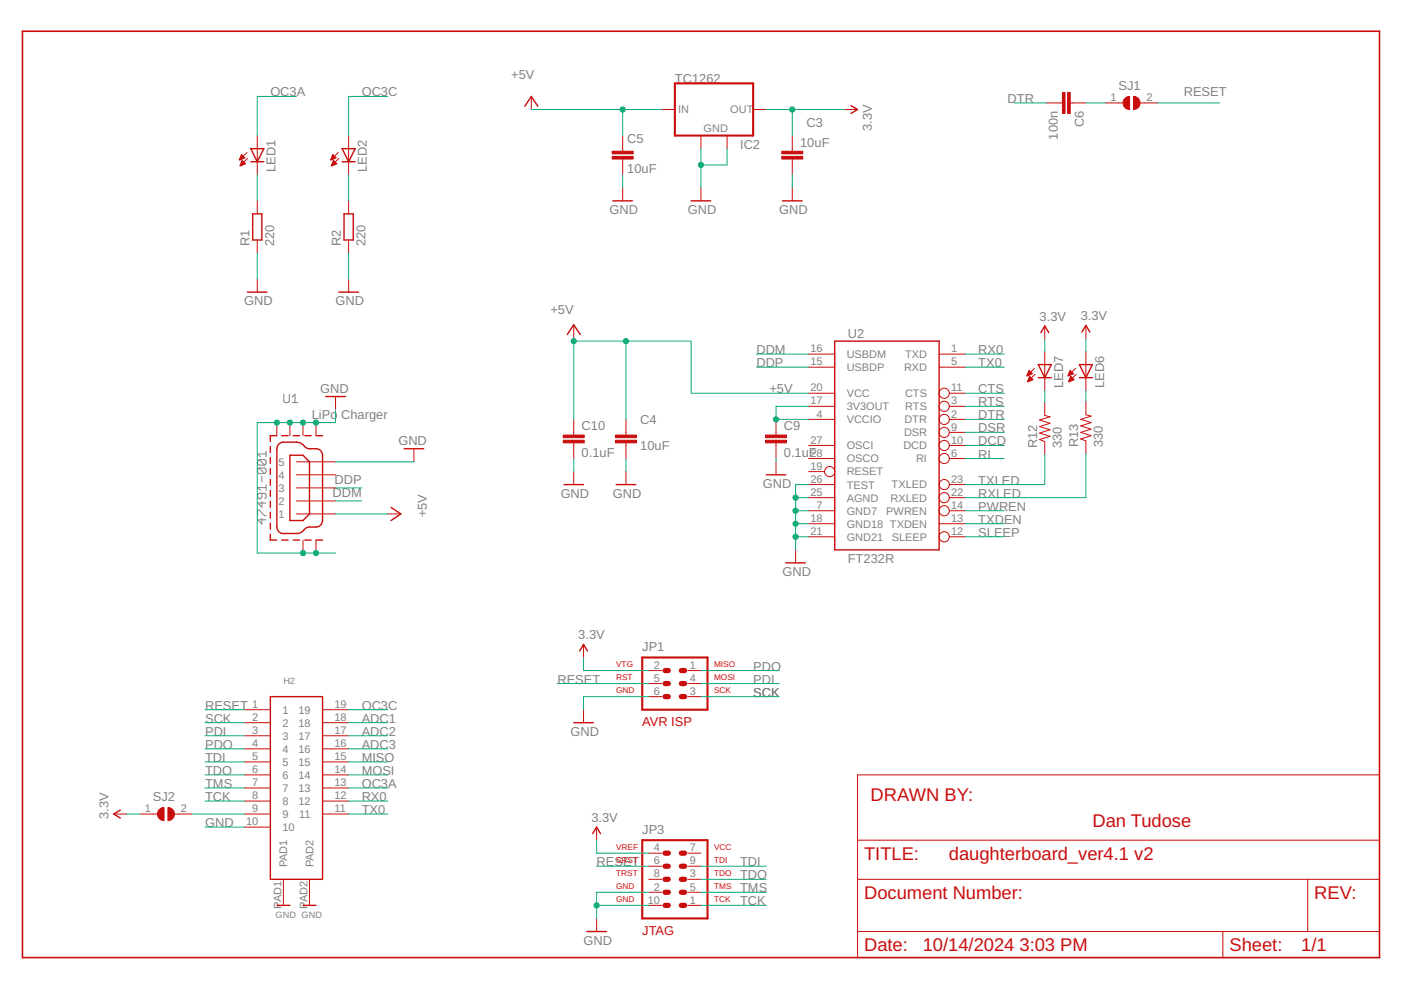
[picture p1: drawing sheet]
<svg xmlns="http://www.w3.org/2000/svg" width="297mm" height="210mm" viewBox="0 0 297 210" stroke-linecap="round" stroke-linejoin="round" font-family="sans-serif">
<g fill="none" stroke="#808080" stroke-width=".21">
<path d="M54.9 97.5l-.3 .2v.6l.3 .3h1.2M54.9 99.2l-.3 .3v.6l.3 .3h1.2M54.9 97.5h1.2l.3 .2v.6l-.3 .3M54.9 99.2h1.2l.3 .3v.6l-.3 .3M54.9 99.2l1.2 1.2M54.9 97.5l1.2 1.1M56.4 95.7v1.1M56.4 96.2h-1.8l.6 .6M60.2 83.6v1.5l.3 .3h.5l.3-.3v-1.5M62 85.4h1.1M62 84.2l.5-.6v1.8M54.6 109.3v-1.2h.3l1.2 1.2h.3"/>
<path d="M55.5 109.9v1.2l-.9-.9h1.8M55.5 101v1.2M55.5 104.6v.9l-.3 .2h-.3l-.3-.2v-.6l.3-.3h1.2l.3 .3v.6l-.3 .2M55.5 106.4v1.1l-.9-.8h1.8M56.4 102.8v1.2M56.4 103.4h-1.8l.6 .6"/>
</g>
<path d="M143.1 17.7h16.6v11h-16.6zM136.2 139.4h13.8v11.1h-13.8zM136.2 178.1h13.8v16.6h-13.8z" fill="none" stroke="#c90d0c" stroke-width=".44"/>
<g fill="none" stroke="#c90d0c" stroke-width="1.1">
<path d="M141 142.2h.7M141 144.9h.7M141 147.7h.7M144.5 142.2h.7M144.5 144.9h.7M144.5 147.7h.7M141 180.9h.7M141 183.7h.7M141 186.4h.7M141 189.2h.7M141 192h.7M144.5 180.9h.7"/>
<path d="M144.5 183.7h.7M144.5 186.4h.7M144.5 189.2h.7M144.5 192h.7"/>
</g>
<g fill="none" stroke="#c90d0c" stroke-width=".21">
<path d="M52.3 32.3l-1.5 1.6M52.5 33.6l-1.6 1.5M54.5 28.7v8.3M71.7 32.3l-1.5 1.6M71.8 33.6l-1.5 1.5M73.9 28.7v8.3M112.6 20.4v2.8M132 28.7v3.4M132 33.7v3.3M132 39.8v2.8M140.3 23.2h2.8M148.6 28.7v2.8"/>
<path d="M148.6 39.8v2.8M154.2 28.7v2.8M159.7 23.2h2.8M168 28.7v3.4M168 33.7v3.3M168 39.8v2.8M179 23.2h2.8M221.9 21.8h3.4M226.9 21.8h3.3M234.4 21.8h3.7M241.7 21.8h3.7M54.5 42.6v2.7"/>
<path d="M54.5 50.9v2.7M54.5 59.2v2.7M73.9 42.6v2.7M73.9 50.9v2.7M73.9 59.2v2.7M121.6 68.9v2.7M171.4 75.1h5.6M171.4 77.9h5.6M199.1 75.1h5.5M199.1 77.9h5.5M219.3 78.1l-1.5 1.6M219.4 79.4l-1.5 1.5"/>
<path d="M221.5 69.1v2.8M221.5 74.5v8.3M228 78.1l-1.5 1.6M228.2 79.4l-1.6 1.5M230.2 69v2.8M230.2 74.5v8.3M58.7 89.6v2.8M61.5 89.6v2.8M62.8 97.9h8.3M64.2 89.6v2.8M67 89.6v2.8M71.1 84.1v2.7"/>
<path d="M87.8 95.1v2.8M121.6 88.9v3.3M121.6 93.9v3.3M121.6 100v2.7M132.7 88.9v3.3M132.7 93.9v3.3M132.7 100v2.7M164.5 88.9v3.3M164.5 93.9v3.3M164.5 97.9v2.8M171.4 100h3.4M171.4 94.4h5.6"/>
<path d="M171.4 97.2h5.6M171.4 86.1h5.6M171.4 88.9h5.6M171.4 83.4h5.6M201.3 94.4h3.3M201.3 97.2h3.3M201.3 91.7h3.3M201.3 86.1h3.3M201.3 88.9h3.3M201.3 83.4h3.3M221.5 85.3v2.8l1.1 .3-2.2 .6 2.2 .7-2.2 .7 2.2 .7-2.2 .7 2.2 .7-2.2 .7 1.1 .4v2.8M230.2 85.2v2.7l1.1 .3-2.2 .7 2.2 .7-2.2 .7 2.2 .7-2.2 .7 2.2 .7-2.2 .7 1.1 .4v2.7"/>
<path d="M62.8 109h8.3M62.8 106.2h8.3M62.8 103.4h8.3M62.8 100.7h8.3M64.2 114.5v2.8M67 114.5v2.8M82.2 109h2.8M168.7 116.6v2.7M171.4 108.3h5.6M171.4 111h5.6M171.4 113.8h5.6M171.4 105.5h5.6"/>
<path d="M171.4 102.7h5.6M199.1 111h5.5M201.3 108.3h3.3M201.3 113.8h3.3M201.3 105.5h3.3M201.3 102.7h3.3M123.7 136.6v2.8M51.8 150.5h5.5M51.8 153.2h5.5M51.8 156h5.5M51.8 158.8h5.5M68.4 150.5h5.5"/>
<path d="M68.4 153.2h5.5M68.4 156h5.5M68.4 158.8h5.5M123.7 150.5v2.7M137.5 147.7h2.8M137.5 142.2h2.8M137.5 144.9h2.8M145.9 147.7h2.7M145.9 142.2h2.7M145.9 144.9h2.7M24.1 172.6h2.8M29.7 172.6h3.7"/>
<path d="M37 172.6h3.7M51.8 161.5h5.5M51.8 164.3h5.5M51.8 167.1h5.5M51.8 169.8h5.5M51.8 172.6h5.5M51.8 175.4h5.5M68.4 161.5h5.5M68.4 164.3h5.5M68.4 167.1h5.5M68.4 169.8h5.5M68.4 172.6h5.5"/>
<path d="M126.5 175.4v2.7M181.8 164.3h110.7v38.7h-110.7zM181.8 178.1h110.7M60.1 186.4v5.6M65.6 186.4v5.6M126.5 194.7v2.8M137.5 192h2.8M137.5 189.2h2.8M137.5 186.4h2.8M137.5 180.9h2.8M137.5 183.7h2.8M145.9 192h2.7"/>
<path d="M145.9 189.2h2.7M145.9 186.4h2.7M145.9 180.9h2.7M145.9 183.7h2.7M181.8 186.4h110.7M181.8 197.5h110.7M259.3 197.5v5.5M277.3 186.4v11.1"/>
<circle cx="175.9" cy="100" r="1.08"/>
<circle cx="200.2" cy="86.1" r="1.08"/>
<circle cx="200.2" cy="83.4" r="1.08"/>
<circle cx="200.2" cy="94.4" r="1.08"/>
<circle cx="200.2" cy="97.2" r="1.08"/>
<circle cx="200.2" cy="88.9" r="1.08"/>
<circle cx="200.2" cy="91.7" r="1.08"/>
<circle cx="200.2" cy="108.3" r="1.08"/>
<circle cx="200.2" cy="113.8" r="1.08"/>
<circle cx="200.2" cy="102.7" r="1.08"/>
<circle cx="200.2" cy="105.5" r="1.08"/>
</g>
<g fill="none" stroke="#c90d0c" stroke-width=".3">
<path d="M53.2 31.5h2.7l-1.4 2.8zM53.2 34.3h2.7M72.5 34.3h2.8M72.5 31.5h2.8l-1.4 2.8zM111.3 22.5l1.3-2.1 1.4 2.1M180.4 22.4l1.4 .8-1.4 .8M53.6 45.3h1.9v5.6h-1.9zM72.9 45.3h2v5.6h-2zM129.9 42.6h4.2M146.5 42.6h4.2M165.9 42.6h4.2M52.5 61.9h4.1"/>
<path d="M71.8 61.9h4.2M120.3 70.9l1.3-2 1.4 2M177 72.3h22.1v44.3h-22.1zM220.1 77.3h2.8l-1.4 2.8zM220.7 70.5l.8-1.4 .9 1.4M228.9 77.3h2.7l-1.4 2.8zM229.4 70.4l.8-1.4 .9 1.4M57.3 94.7v1.2M57.3 97v1.3M57.3 99.3v1.3M58.7 92.4h-1.4v1.2M59 94.3l.8-.5 3-.1 1.1 .4 .8 .7a2.78 2.78 0 0 0 2.3 .3l.6 .2 .5 .4 .3 .8v13.9l-.2 .6-.3 .4a2.86 2.86 0 0 1-2.3 .3l-.9 .4-.4 .5-.7 .4-.8 .1h-3l-.6-.3-.5-.7v-17z"/>
<path d="M59.8 92.4h1.3M61.5 96.5h2.7l1.4 1.4v11.1l-1.4 1.4h-2.7zM62.2 92.4h1.3M64.6 92.4h1.4M67 92.4h1.4M69.1 84.1h4.1M85.7 95.1h4.1M220.1 80.1h2.8M228.9 80.1h2.7M57.3 101.7v1.2M57.3 104v1.2M57.3 106.3v1.2"/>
<path d="M57.3 108.6v1.3M57.3 111v1.2M57.3 113.3v1.2h1.4M59.8 114.5h1.3M62.2 114.5h1.3M64.6 114.5h1.4M67 114.5h1.4M82.9 107.6l2.1 1.4-2.1 1.4M119.6 102.7h4.1M130.6 102.7h4.2M162.5 100.7h4.1M166.6 119.3h4.2"/>
<path d="M122.9 138l.8-1.4 .8 1.4M57.3 147.7h11.1v38.7h-11.1zM121.6 153.2h4.2M25.5 171.8l-1.4 .8 1.4 .8M125.6 176.7l.9-1.3 .8 1.3M58.7 192h2.8M64.2 192h2.8M124.4 197.5h4.2"/>
</g>
<g fill="#c90d0c" stroke="#c90d0c" stroke-width=".21">
<path d="M51.2 32.8l.7 .7-1.1 .5z" fill-rule="evenodd"/>
<path d="M51.3 34l.8 .7-1.2 .5z" fill-rule="evenodd"/>
<path d="M70.6 32.8l.7 .7-1.1 .5z" fill-rule="evenodd"/>
<path d="M70.7 34l.7 .7-1.1 .5z" fill-rule="evenodd"/>
<path d="M226.9 78.5l.7 .8-1.1 .4z" fill-rule="evenodd"/>
<path d="M227 79.8l.7 .7-1.1 .5z" fill-rule="evenodd"/>
<path d="M218.2 78.5l.7 .8-1.1 .4z" fill-rule="evenodd"/>
<path d="M218.3 79.8l.7 .7-1.1 .5z" fill-rule="evenodd"/>
<path d="M240.3 20.4a1.39 1.39 0 0 1 1.4 1.4 1.39 1.39 0 0 1-1.4 1.4z" fill-rule="evenodd"/>
<path d="M238.5 20.8l.5-.3 .5-.1v2.8a1.39 1.39 0 0 1-1.3-.8 1.39 1.39 0 0 1 .3-1.6z" fill-rule="evenodd"/>
<path d="M35.6 171.2a1.39 1.39 0 0 1 1.4 1.4 1.39 1.39 0 0 1-1.4 1.4z" fill-rule="evenodd"/>
<path d="M33.8 171.6l.5-.3 .5-.1v2.8a1.39 1.39 0 0 1-1.3-.9 1.39 1.39 0 0 1 .3-1.5z" fill-rule="evenodd"/>
</g>
<g fill="#c90d0c" stroke="#c90d0c" stroke-width=".21">
<path d="M225.3 19.6h.5v4.4h-.5z"/>
<path d="M226.4 19.6h.5v4.4h-.5z"/>
<path d="M119.4 93.3h4.5v.6h-4.5z"/>
<path d="M119.4 92.2h4.5v.6h-4.5z"/>
<path d="M162.3 93.3h4.5v.6h-4.5z"/>
<path d="M162.3 92.2h4.5v.6h-4.5z"/>
<path d="M130.5 93.3h4.4v.6h-4.4z"/>
<path d="M130.5 92.2h4.4v.6h-4.4z"/>
<path d="M165.8 33.2h4.4v.5h-4.4z"/>
<path d="M165.8 32.1h4.4v.5h-4.4z"/>
<path d="M129.8 33.2h4.4v.5h-4.4z"/>
<path d="M129.8 32.1h4.4v.5h-4.4z"/>
</g>
<path d="M4.8 6.6h287.7v196.4h-287.7z" fill="none" stroke="#c90d0c" stroke-width=".34"/>
<g fill="none" stroke="#0dab76" stroke-width=".21">
<path d="M54.5 37v5.6M62.8 20.4h-8.3v8.3M73.9 37v5.6M82.2 20.4h-8.3v8.3M112.6 23.2h27.7M132 23.2v5.5M132 37v2.8M148.6 31.5v8.3M154.2 31.5v3.5h-5.6M162.5 23.2h16.5M168 23.2v5.5M168 37v2.8"/>
<path d="M215 21.8h6.9M230.2 21.8h4.2M245.4 21.8h13.2M54.5 53.6v5.6M73.9 53.6v5.6M121.6 71.6v17.3M121.6 72.3h24.9v11.1h24.9M132.7 72.3v16.6M160.4 75.1h11M160.4 77.9h11M204.6 75.1h8.3M204.6 77.9h8.3"/>
<path d="M221.5 71.9v2.6M230.2 71.8v2.7M71.1 86.8v2.8h-16.6v27.7h16.6M71.1 97.9h16.7M121.6 97.2v2.8M132.7 97.2v2.8M164.5 97.2v.7M171.4 86.1h-6.9v2.8h6.9M204.6 83.4h8.3M204.6 86.1h8.3M204.6 88.9h8.3M204.6 91.7h8.3"/>
<path d="M204.6 94.4h8.3M204.6 97.2h8.3M221.5 82.8v2.5M221.5 96.4v6.3h-16.9M230.2 82.8v2.4M230.2 96.2v9.3h-25.6M71.1 109h11.1M71.1 106.2h5.6M71.1 103.4h5.6M168.7 105.5h2.7M168.7 108.3h2.7M168.7 111h2.7"/>
<path d="M168.7 113.8h2.7M171.4 102.7h-2.7v13.9M204.6 108.3h8.3M204.6 111h8.3M204.6 113.8h8.3M123.7 139.4v2.8h13.8M43.5 158.8h8.3M43.5 156h8.3M43.5 153.2h8.3M43.5 150.5h8.3M73.9 158.8h8.3M73.9 156h8.3"/>
<path d="M73.9 153.2h8.3M73.9 150.5h8.3M118.2 144.9h19.3M137.5 147.7h-13.8v2.8M148.6 142.2h16.6M148.6 144.9h16.6M148.6 147.7h16.6M26.9 172.6h2.8M40.7 172.6h11.1M43.5 175.4h8.3M43.5 161.5h8.3M43.5 164.3h8.3"/>
<path d="M43.5 167.1h8.3M43.5 169.8h8.3M73.9 172.6h8.3M73.9 161.5h8.3M73.9 164.3h8.3M73.9 167.1h8.3M73.9 169.8h8.3M126.5 178.1v2.8h11M126.5 183.7h11M126.5 192h11M137.5 189.2h-11v5.5M148.6 183.7h13.9"/>
<path d="M148.6 192h13.9M148.6 189.2h13.9M148.6 186.4h13.9"/>
</g>
<g fill="#0dab76" stroke="#0dab76" stroke-width=".21">
<circle cx="168" cy="23.2" r=".55"/>
<circle cx="126.5" cy="192" r=".55"/>
<circle cx="168.7" cy="105.5" r=".55"/>
<circle cx="168.7" cy="108.3" r=".55"/>
<circle cx="168.7" cy="111" r=".55"/>
<circle cx="168.7" cy="113.8" r=".55"/>
<circle cx="148.6" cy="35" r=".55"/>
<circle cx="67" cy="89.6" r=".55"/>
<circle cx="64.2" cy="89.6" r=".55"/>
<circle cx="61.5" cy="89.6" r=".55"/>
<circle cx="58.7" cy="89.6" r=".55"/>
<circle cx="67" cy="117.3" r=".55"/>
<circle cx="64.2" cy="117.3" r=".55"/>
<circle cx="132.7" cy="72.3" r=".55"/>
<circle cx="121.6" cy="72.3" r=".55"/>
<circle cx="132" cy="23.2" r=".55"/>
<circle cx="164.5" cy="88.9" r=".55"/>
</g>
<g font-size="3.9" fill="#c90d0c">
<text x="184.6" y="169.8">DRAWN BY:</text>
<text x="231.6" y="175.4">Dan Tudose</text>
<text x="183.2" y="182.3">TITLE:</text>
<text x="201.2" y="182.3">daughterboard_ver4.1 v2</text>
<text x="183.2" y="190.6">Document Number:</text>
<text x="278.6" y="190.6">REV:</text>
<text x="183.2" y="201.6">Date:</text>
<text x="195.6" y="201.6">10/14/2024</text>
<text x="216.2" y="201.6">3:03 PM</text>
<text x="260.7" y="201.6">Sheet:</text>
<text x="275.9" y="201.6">1/1</text>
</g>
<g font-size="2.7" fill="#808080">
<text x="108.4" y="16.8">+5V</text>
<text x="143.1" y="17.7">TC1262</text>
<text x="57.3" y="20.4">OC3A</text>
<text x="76.7" y="20.4">OC3C</text>
<text x="213.6" y="21.8">DTR</text>
<text x="237.1" y="19.1">SJ1</text>
<text x="251" y="20.4">RESET</text>
<text x="171" y="26.9">C3</text>
<text x="184.8" y="27.7" transform="rotate(-90 184.8 27.7)">3.3V</text>
<text x="224.3" y="29.6" transform="rotate(-90 224.3 29.6)">100n</text>
<text x="229.8" y="27" transform="rotate(-90 229.8 27)">C6</text>
<text x="133" y="30.4">C5</text>
<text x="156.9" y="31.5">IC2</text>
<text x="169.6" y="31.1">10uF</text>
<text x="58.4" y="36.5" transform="rotate(-90 58.4 36.5)">LED1</text>
<text x="77.8" y="36.5" transform="rotate(-90 77.8 36.5)">LED2</text>
<text x="133" y="36.6">10uF</text>
<text x="129.2" y="45.3">GND</text>
<text x="145.8" y="45.3">GND</text>
<text x="165.2" y="45.3">GND</text>
<text x="52.9" y="52.3" transform="rotate(-90 52.9 52.3)">R1</text>
<text x="58.1" y="52.3" transform="rotate(-90 58.1 52.3)">220</text>
<text x="72.3" y="52.3" transform="rotate(-90 72.3 52.3)">R2</text>
<text x="77.5" y="52.3" transform="rotate(-90 77.5 52.3)">220</text>
<text x="51.8" y="64.7">GND</text>
<text x="71.2" y="64.7">GND</text>
<text x="116.7" y="66.6">+5V</text>
<text x="179.7" y="71.8">U2</text>
<text x="220.4" y="68">3.3V</text>
<text x="229.1" y="67.9">3.3V</text>
<text x="160.4" y="75.1">DDM</text>
<text x="160.4" y="77.9">DDP</text>
<text x="207.4" y="75.1">RX0</text>
<text x="207.4" y="77.9">TX0</text>
<text x="67.9" y="83.2">GND</text>
<text x="163.1" y="83.4">+5V</text>
<text x="207.4" y="83.4">CTS</text>
<text x="225.4" y="82.3" transform="rotate(-90 225.4 82.3)">LED7</text>
<text x="234.1" y="82.3" transform="rotate(-90 234.1 82.3)">LED6</text>
<text x="66.1" y="88.8">LiPo</text>
<text x="72.3" y="88.8">Charger</text>
<text x="135.8" y="89.9">C4</text>
<text x="207.4" y="86.1">RTS</text>
<text x="207.4" y="88.9">DTR</text>
<text x="84.5" y="94.3">GND</text>
<text x="123.3" y="91.3">C10</text>
<text x="135.8" y="95.4">10uF</text>
<text x="166.2" y="91.3">C9</text>
<text x="207.4" y="91.7">DSR</text>
<text x="207.4" y="94.4">DCD</text>
<text x="219.9" y="95" transform="rotate(-90 219.9 95)">R12</text>
<text x="225.1" y="95" transform="rotate(-90 225.1 95)">330</text>
<text x="228.6" y="94.9" transform="rotate(-90 228.6 94.9)">R13</text>
<text x="233.8" y="94.9" transform="rotate(-90 233.8 94.9)">330</text>
<text x="123.3" y="96.8">0.1uF</text>
<text x="166.2" y="96.8">0.1uF</text>
<text x="207.4" y="97.2">RI</text>
<text x="70.5" y="105.4">DDM</text>
<text x="70.9" y="102.6">DDP</text>
<text x="118.9" y="105.5">GND</text>
<text x="129.9" y="105.5">GND</text>
<text x="161.8" y="103.4">GND</text>
<text x="207.4" y="102.7">TXLED</text>
<text x="207.4" y="105.5">RXLED</text>
<text x="90.5" y="109.7" transform="rotate(-90 90.5 109.7)">+5V</text>
<text x="207.4" y="108.3">PWREN</text>
<text x="207.4" y="111">TXDEN</text>
<text x="207.4" y="113.8">SLEEP</text>
<text x="179.7" y="119.3">FT232R</text>
<text x="165.9" y="122.1">GND</text>
<text x="122.6" y="135.5">3.3V</text>
<text x="136.2" y="138">JP1</text>
<text x="159.7" y="142.2">PDO</text>
<text x="118.2" y="144.9">RESET</text>
<text x="159.7" y="144.9">PDI</text>
<text x="159.7" y="147.7">SCK</text>
<text x="43.5" y="153.2">SCK</text>
<text x="43.5" y="150.5">RESET</text>
<text x="76.7" y="153.2">ADC1</text>
<text x="76.7" y="150.5">OC3C</text>
<text x="43.5" y="158.8">PDO</text>
<text x="43.5" y="156">PDI</text>
<text x="43.5" y="161.5">TDI</text>
<text x="76.7" y="161.5">MISO</text>
<text x="76.7" y="158.8">ADC3</text>
<text x="76.7" y="156">ADC2</text>
<text x="121" y="156">GND</text>
<text x="43.5" y="164.3">TDO</text>
<text x="43.5" y="167.1">TMS</text>
<text x="76.7" y="164.3">MOSI</text>
<text x="76.7" y="167.1">OC3A</text>
<text x="23" y="173.7" transform="rotate(-90 23 173.7)">3.3V</text>
<text x="32.4" y="169.8">SJ2</text>
<text x="43.5" y="169.8">TCK</text>
<text x="76.7" y="169.8">RX0</text>
<text x="76.7" y="172.6">TX0</text>
<text x="43.5" y="175.4">GND</text>
<text x="125.4" y="174.3">3.3V</text>
<text x="136.2" y="176.7">JP3</text>
<text x="126.5" y="183.7">RESET</text>
<text x="156.9" y="183.7">TDI</text>
<text x="156.9" y="186.4">TDO</text>
<text x="156.9" y="189.2">TMS</text>
<text x="156.9" y="192">TCK</text>
<text x="123.7" y="200.3">GND</text>
</g>
<g font-size="2.7" fill="#c90d0c">
<text x="136.2" y="153.9">AVR ISP</text>
<text x="136.2" y="198.2">JTAG</text>
</g>
<g font-size="2.3" fill="#808080">
<text x="143.8" y="23.9">IN</text>
<text x="154.8" y="23.9">OUT</text>
<text x="235.5" y="21.4">1</text>
<text x="243.1" y="21.4">2</text>
<text x="149.2" y="27.9">GND</text>
<text x="171.8" y="74.7">16</text>
<text x="171.8" y="77.5">15</text>
<text x="179.5" y="75.9">USBDM</text>
<text x="191.9" y="75.9">TXD</text>
<text x="201.7" y="74.7">1</text>
<text x="201.7" y="77.5">5</text>
<text x="171.8" y="83">20</text>
<text x="179.5" y="78.7">USBDP</text>
<text x="191.7" y="78.7">RXD</text>
<text x="201.7" y="83">11</text>
<text x="171.8" y="85.8">17</text>
<text x="173.1" y="88.5">4</text>
<text x="179.5" y="87">3V3OUT</text>
<text x="179.5" y="89.7">VCCIO</text>
<text x="179.5" y="84.2">VCC</text>
<text x="191.8" y="89.7">DTR</text>
<text x="191.9" y="84.2">CTS</text>
<text x="191.9" y="87">RTS</text>
<text x="201.7" y="85.8">3</text>
<text x="201.7" y="88.5">2</text>
<text x="171.8" y="94.1">27</text>
<text x="179.5" y="95.3">OSCI</text>
<text x="191.5" y="95.3">DCD</text>
<text x="191.7" y="92.5">DSR</text>
<text x="201.7" y="91.3">9</text>
<text x="201.7" y="94.1">10</text>
<text x="59" y="101.5">4</text>
<text x="59" y="98.7">5</text>
<text x="171.8" y="99.6">19</text>
<text x="171.8" y="96.8">28</text>
<text x="179.5" y="100.8">RESET</text>
<text x="179.5" y="98">OSCO</text>
<text x="194.2" y="98">RI</text>
<text x="201.7" y="96.8">6</text>
<text x="59" y="107">2</text>
<text x="59" y="104.3">3</text>
<text x="171.8" y="105.1">25</text>
<text x="171.8" y="102.4">26</text>
<text x="173.1" y="107.9">7</text>
<text x="179.5" y="106.3">AGND</text>
<text x="179.5" y="103.6">TEST</text>
<text x="188.8" y="106.3">RXLED</text>
<text x="189" y="103.6">TXLED</text>
<text x="201.7" y="102.4">23</text>
<text x="201.7" y="105.1">22</text>
<text x="201.7" y="107.9">14</text>
<text x="59" y="109.8">1</text>
<text x="171.8" y="110.7">18</text>
<text x="171.8" y="113.4">21</text>
<text x="179.5" y="109.1">GND7</text>
<text x="179.5" y="111.9">GND18 TXDEN</text>
<text x="187.9" y="109.1">PWREN</text>
<text x="201.7" y="110.7">13</text>
<text x="201.7" y="113.4">12</text>
<text x="179.5" y="114.6">GND21</text>
<text x="189.1" y="114.6">SLEEP</text>
<text x="138.6" y="141.8">2</text>
<text x="146.2" y="141.8">1</text>
<text x="138.6" y="144.5">5</text>
<text x="138.6" y="147.3">6</text>
<text x="146.2" y="147.3">3</text>
<text x="146.2" y="144.5">4</text>
<text x="53.5" y="150.1">1</text>
<text x="53.5" y="152.8">2</text>
<text x="53.5" y="155.6">3</text>
<text x="59.9" y="151.3">1</text>
<text x="59.9" y="154.1">2</text>
<text x="63.3" y="154.1">18</text>
<text x="63.3" y="151.3">19</text>
<text x="70.9" y="155.6">17</text>
<text x="70.9" y="152.8">18</text>
<text x="70.9" y="150.1">19</text>
<text x="53.5" y="158.4">4</text>
<text x="53.5" y="161.1">5</text>
<text x="59.9" y="156.8">3</text>
<text x="59.9" y="159.6">4</text>
<text x="63.3" y="159.6">16</text>
<text x="63.3" y="156.8">17</text>
<text x="70.9" y="161.1">15</text>
<text x="70.9" y="158.4">16</text>
<text x="53.5" y="163.9">6</text>
<text x="53.5" y="166.7">7</text>
<text x="59.9" y="162.4">5</text>
<text x="59.9" y="165.1">6</text>
<text x="59.9" y="167.9">7</text>
<text x="63.3" y="167.9">13</text>
<text x="63.3" y="165.1">14</text>
<text x="63.3" y="162.4">15</text>
<text x="70.9" y="166.7">13</text>
<text x="70.9" y="163.9">14</text>
<text x="30.7" y="172.2">1</text>
<text x="38.3" y="172.2">2</text>
<text x="53.5" y="169.4">8</text>
<text x="53.5" y="172.2">9</text>
<text x="59.9" y="170.7">8</text>
<text x="59.9" y="173.4">9</text>
<text x="63.3" y="170.7">12</text>
<text x="63.4" y="173.4">11</text>
<text x="70.9" y="172.2">11</text>
<text x="70.9" y="169.4">12</text>
<text x="52.2" y="175">10</text>
<text x="59.9" y="176.2">10</text>
<text x="60.9" y="183.9" transform="rotate(-90 60.9 183.9)">PAD1</text>
<text x="66.4" y="183.9" transform="rotate(-90 66.4 183.9)">PAD2</text>
<text x="138.6" y="180.5">4</text>
<text x="138.6" y="183.3">6</text>
<text x="146.2" y="180.5">7</text>
<text x="146.2" y="183.3">9</text>
<text x="137.3" y="191.6">10</text>
<text x="138.6" y="188.8">2</text>
<text x="138.6" y="186">8</text>
<text x="146.2" y="191.6">1</text>
<text x="146.2" y="186">3</text>
<text x="146.2" y="188.8">5</text>
<text x="59.7" y="192.7" transform="rotate(-90 59.7 192.7)">PAD1</text>
<text x="65.2" y="192.7" transform="rotate(-90 65.2 192.7)">PAD2</text>
</g>
<g font-size="1.9" fill="#808080">
<text x="60.1" y="144.9">H2</text>
<text x="58.4" y="194.7">GND GND</text>
</g>
<g font-size="1.8" fill="#c90d0c">
<text x="130.6" y="141.5">VTG</text>
<text x="151.4" y="141.5">MISO</text>
<text x="130.6" y="144.2">RST</text>
<text x="130.6" y="147">GND</text>
<text x="151.4" y="144.2">MOSI</text>
<text x="151.4" y="147">SCK</text>
<text x="130.6" y="180.2">VREF</text>
<text x="130.6" y="183">SRST</text>
<text x="130.6" y="185.7">TRST</text>
<text x="151.4" y="183">TDI</text>
<text x="151.4" y="185.7">TDO</text>
<text x="151.4" y="180.2">VCC</text>
<text x="130.6" y="188.5">GND</text>
<text x="130.6" y="191.3">GND</text>
<text x="151.4" y="188.5">TMS</text>
<text x="151.4" y="191.3">TCK</text>
</g>
</svg>
